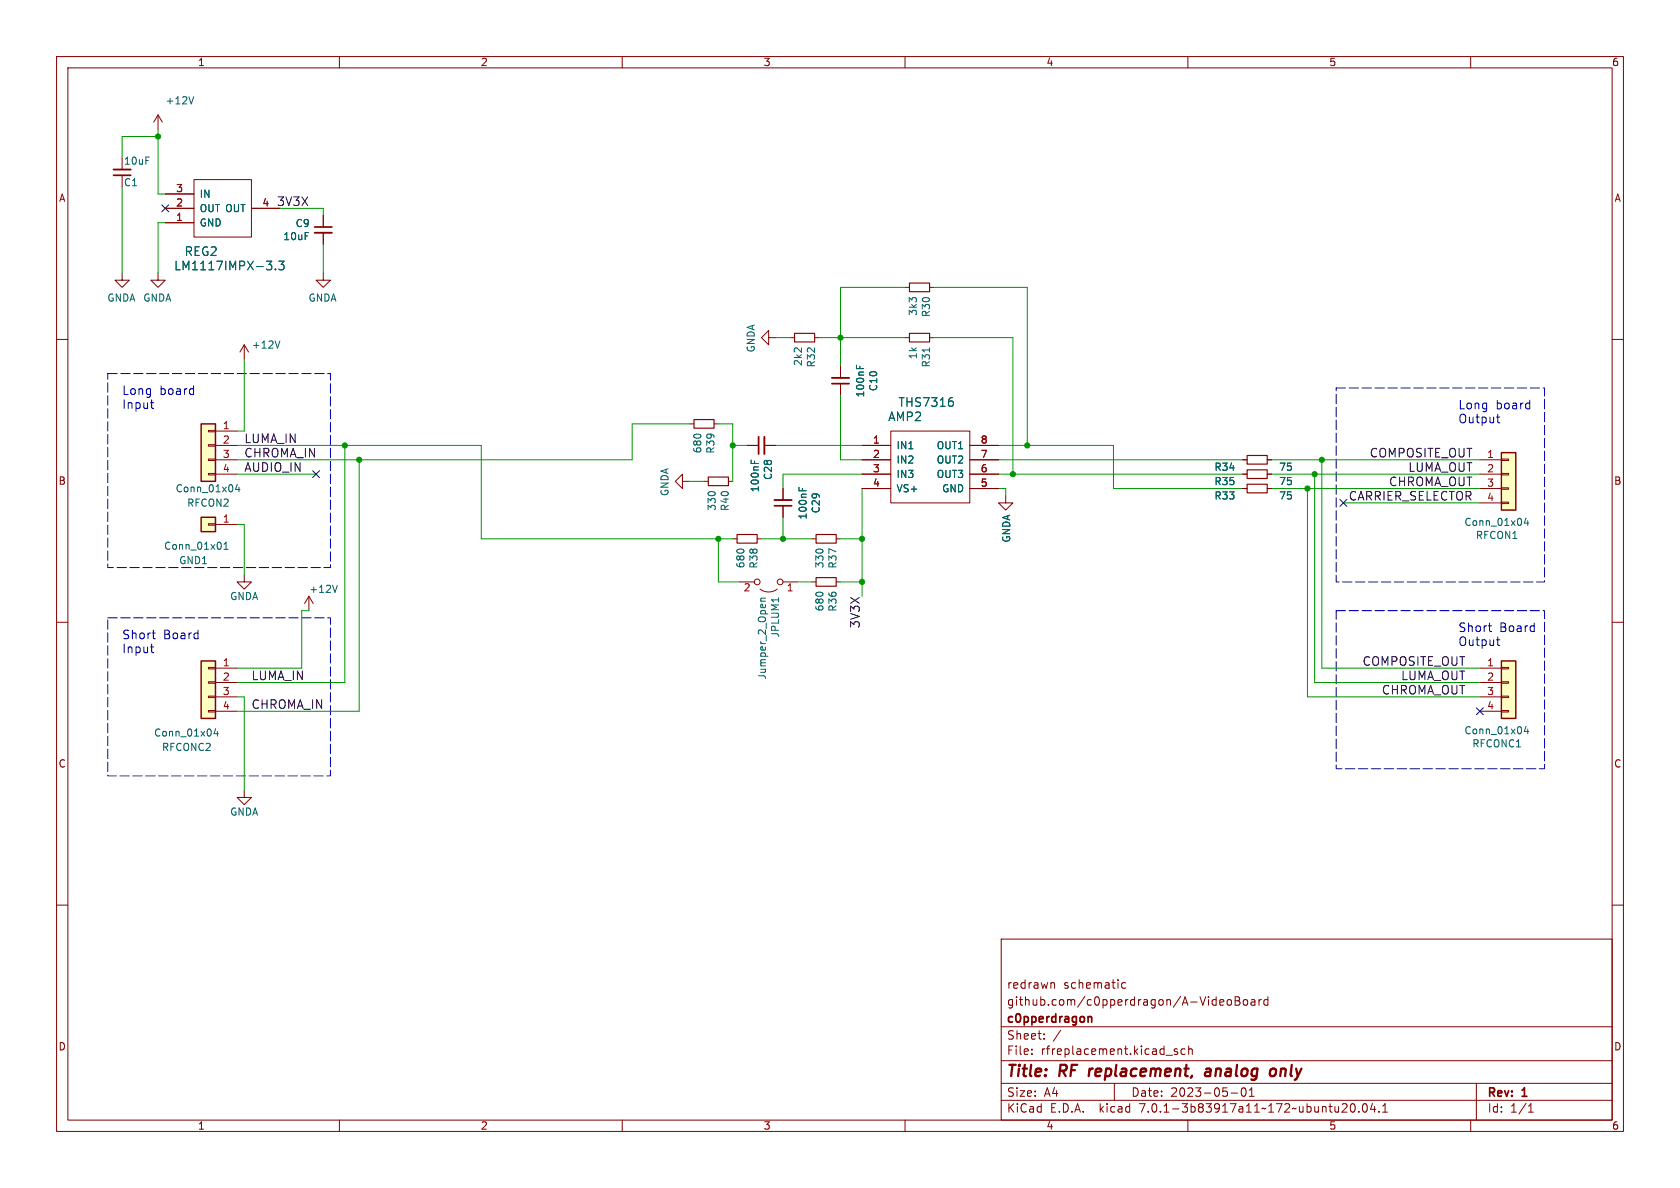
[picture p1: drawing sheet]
<svg xmlns="http://www.w3.org/2000/svg" width="297mm" height="210mm" viewBox="0 0 297 210" stroke-linecap="round" stroke-linejoin="round" font-family="sans-serif">
<g fill="none" stroke="#840000" stroke-width=".18">
<path d="M10 10h277v190h-277zM12 12h273v186h-273zM60 10v2M110 10v2M160 10v2M210 10v2M260 10v2M21.6 27.9v2.1M21.6 31v2M27.9 20.3l-.7 1.3M27.9 20.3v2.6M27.9 20.3l.8 1.3"/>
<path d="M29.2 39.4h5.1M29.2 36.8h5.1M29.2 34.3h5.1M34.3 31.8h10.1v10.1h-10.1zM44.4 36.8h5.1M57.1 38.1v2M10 60h2M21.6 48.3v1.2h-1.3l1.3 1.3 1.3-1.3h-1.3M27.9 48.3v1.2h-1.2l1.2 1.3 1.3-1.3h-1.3M57.1 48.3v1.2h-1.2l1.2 1.3 1.3-1.3h-1.3M57.1 41.1v2.1M135.9 59.7v-1.3l-1.3 1.3 1.3 1.3v-1.3h1.3"/>
<path d="M139.7 59.7h.8M144 59.7h.8M160 59.7h.8M160 50.8h.8M164.3 59.7h.8M164.3 50.8h.8M285 60h2M36.8 78.6h1.3v.3h-1.3zM36.8 76.1h1.3v.2h-1.3zM38.1 76.2h3.8M38.1 78.7h3.8M43.2 61l-.8 1.2"/>
<path d="M43.2 61v2.5M43.2 61l.7 1.2M121.9 74.9h.8M126.2 74.9h.8M132.1 78.7h2M135.1 78.7h2.1M148.6 64.8v2M148.6 67.8v2.1M152.4 78.7h5.1M157.5 76.2h13.9v12.7h-13.9zM171.4 78.7h5.1M36.8 83.7h1.3v.2h-1.3z"/>
<path d="M36.8 81.2h1.3v.2h-1.3zM36.8 92.6h1.3v.2h-1.3zM38.1 81.3h3.8M38.1 83.8h3.8M38.1 92.7h3.8M120.6 85.1v-1.3l-1.2 1.3 1.2 1.3v-1.3h1.3M124.5 85.1h.7M128.8 85.1h.7M129.5 95.3h.8M133.9 95.3h.7M138.4 86.4v2M138.4 89.4v2"/>
<path d="M143.5 95.3h.8M147.8 95.3h.8M152.4 81.3h5.1M152.4 83.8h5.1M152.4 86.4h5.1M171.4 81.3h5.1M171.4 83.8h5.1M171.4 86.4h5.1M177.8 87.6v1.3h1.3l-1.3 1.3-1.3-1.3h1.3M219.7 81.3h.8M219.7 83.8h.8M219.7 86.4h.8"/>
<path d="M224 81.3h.8M224 83.8h.8M224 86.4h.8M261.6 81.3h3.8M261.6 83.8h3.8M261.6 86.4h3.8M261.6 88.9h3.8M265.4 88.8h1.3v.2h-1.3zM265.4 86.2h1.3v.3h-1.3zM265.4 83.7h1.3v.2h-1.3zM265.4 81.2h1.3v.2h-1.3zM10 110h2"/>
<path d="M36.8 118h1.3v.2h-1.3zM38.1 118.1h3.8M43.2 101.6v1.3h1.2l-1.2 1.2-1.3-1.2h1.3M54.6 105.4l-.8 1.3M54.6 105.4v2.6M54.6 105.4l.8 1.3M130.8 102.9h2.5M134.4 104.1a2.54 2.54 0 0 0 3 0M138.4 102.9h2.6M143.5 102.9h.8M147.8 102.9h.8M261.6 118.1h3.8"/>
<path d="M265.4 118h1.3v.2h-1.3zM285 110h2M36.8 125.6h1.3v.3h-1.3zM36.8 123.1h1.3v.2h-1.3zM36.8 120.5h1.3v.3h-1.3zM38.1 120.7h3.8M38.1 123.2h3.8M38.1 125.7h3.8M43.2 139.7v1.3h1.2l-1.2 1.2-1.3-1.2h1.3M261.6 120.7h3.8M261.6 123.2h3.8M261.6 125.7h3.8"/>
<path d="M265.4 125.6h1.3v.3h-1.3zM265.4 123.1h1.3v.2h-1.3zM265.4 120.5h1.3v.3h-1.3zM10 160h2M285 160h2M177 166h108v32h-108zM186 173.7l.4 .1v.1v.8M199 173.8l-.4-.1-.3 .3v.4l.1 .2h.6M215.9 176.7l.4 .1 .1 .3-.8 .1M216.3 177.6l-.4 .1M217.1 176.8l.3-.1 .3 .3v.4l-.3 .3-.3-.1-.2-.2v-.4zM218.4 176.2h.5l.2 .1v.3l-.2 .3a.4 .4 0 0 1 .3 .4 .4 .4 0 0 1-.3 .4h-.5z"/>
<path d="M218.4 176.9h.5M219.9 176.8l.2-.1 .4 .1 .1 .6-.2 .2-.3 .1-.2-.1zM221.2 176.8h.6l.1 .9M221.9 177.1h-.5a.29 .29 0 0 0-.3 .3 .29 .29 0 0 0 .3 .3l.5-.1M222.6 176.7v1M223 176.7l-.3 .1-.1 .2M224.1 176.8l-.4-.1-.3 .3v.4l.2 .2h.5M224.1 176.2v1.5M60 198v2M110 198v2M160 198v2M177 194.5h108"/>
<path d="M177 191.5h108M177 187.5h108M177 181.5h108M182.4 186.3v.1M182.4 185.5v.1M184.6 183.6v.1M184.6 182.8v.1M197 191.5v3M206.1 186.5h1.2M208.1 185.5l-.3-.1-.2 .2v.2l.5 .2v.3h-.5M209.5 185.5l-.4-.1-.3 .3v.4l.1 .2h.6M210 198v2"/>
<path d="M210.1 185.5l.3-.1 .3 .1 .1 .9M210.1 184.9v1.5M217.6 193.2h1.2M219.6 192.4a1 1 0 0 0 .2 1.4 .81 .81 0 0 0 .6-.6 .81 .81 0 0 0-.3-.8M220.9 193.8h.8M220.9 192.7l.4-.4v1.5M237.2 196.6h.9M238.1 195.2v.5M238.9 195.2l.2-.1a.81 .81 0 0 1 .6 .6 .81 .81 0 0 1-.3 .8l-.2 .1a.81 .81 0 0 1-.6-.6 .81 .81 0 0 1 .3-.8zM240.2 196.5v.1M241.1 195.2l.1-.1a.81 .81 0 0 1 .6 .6 .81 .81 0 0 1-.3 .8l-.1 .1a.81 .81 0 0 1-.6-.6 .81 .81 0 0 1 .3-.8zM242.6 195l-.3 1.1h.9"/>
<path d="M243 195.6v1M243.8 196.5v.1M244.4 196.6h.9M244.4 195.5l.5-.4v1.5M260 198v2M261 191.5v6.5M270.2 196.6h.9M270.2 195.5l.4-.4v1.5"/>
<circle cx="133.9" cy="102.9" r=".51"/>
<circle cx="137.9" cy="102.9" r=".51"/>
</g>
<path d="M213.8 188.9l-.6 .1M213.8 189.5h-.5a.4 .4 0 0 0-.3 .3 .4 .4 0 0 0 .3 .4h.4M224.7 189.1a.52 .52 0 0 1 .5-.2 .52 .52 0 0 1 .4 .4l-.1 .6a.55 .55 0 0 1-.5 .3 .55 .55 0 0 1-.5-.3z" fill="none" stroke="#840000" stroke-width=".4"/>
<path d="M20.1 31h3M55.6 40.1h3.1M134.1 77.2v3.1M147.1 67.8h3M136.9 89.4h3.1M192.4 179.8h.5l.1 .9" fill="none" stroke="#840000" stroke-width=".3"/>
<g fill="#ffffc2" stroke="#ffffc2" stroke-width=".18">
<path d="M35.6 74.9h2.5v10.2h-2.5z"/>
<path d="M35.6 91.4h2.5v2.6h-2.5z"/>
<path d="M35.6 116.8h2.5v10.2h-2.5z"/>
<path d="M265.4 116.8h2.6v10.2h-2.6z"/>
<path d="M265.4 80h2.6v10.2h-2.6z"/>
</g>
<path d="M35.6 74.9h2.5v10.2h-2.5zM35.6 91.4h2.5v2.6h-2.5zM265.4 80h2.6v10.2h-2.6zM35.6 116.8h2.5v10.2h-2.5zM265.4 116.8h2.6v10.2h-2.6z" fill="none" stroke="#840000" stroke-width=".25"/>
<g fill="none" stroke="#006464" stroke-width=".18">
<path d="M34.2 17.1l-.4 1.3M47.1 46.2h.9l-.5 .6M47.9 46.8l.1 .2-.1 .6M48.7 47.5v.2M49.3 46.2h.9l-.5 .6 .4 .1v.6l-.2 .2h-.4l-.2-.2M49.5 60.3l-.4 1.2M151.4 64.6v.6M168.4 71l.1 .2-.1 .6M39.6 97.1h.7M39.6 96.2l.4-.4v1.3M41.9 85.6l-.3 .9h.8M42.2 86.1v.8"/>
<path d="M132.8 81.3v.6M141.3 86.1v.7M269.8 91.6l-.3 .9h.8M270.1 92v.9M59.6 103.5l-.4 1.2M134.5 106.3h.8M135.3 105.7l-.8 .1v.3l.1 .2M137.6 105.7v.7M38.1 128.8l-.3 .9h.8M38.4 129.3v.8M269.8 128.4l-.3 .9h.8M270.1 128.9v.8"/>
</g>
<path d="M140.5 58.9h3.5v1.6h-3.5zM160.8 50h3.5v1.6h-3.5zM160.8 58.9h3.5v1.6h-3.5zM122.7 74.2h3.5v1.5h-3.5zM125.2 84.3h3.6v1.6h-3.6zM130.3 94.5h3.6v1.5h-3.6zM144.3 94.5h3.5v1.5h-3.5zM220.5 83.1h3.5v1.5h-3.5zM220.5 80.5h3.5v1.5h-3.5zM220.5 85.6h3.5v1.5h-3.5zM144.3 102.1h3.5v1.5h-3.5z" fill="none" stroke="#840000" stroke-width=".2"/>
<path d="M20.1 30h3M55.6 41.1h3.1M135.1 77.2v3.1M147.1 66.8h3M136.9 88.4h3.1" fill="none" stroke="#840000" stroke-width=".33"/>
<path d="M26.6 71.2h.6M26.9 72.1l.3 .1M264.6 73.7h.5M264.8 74.7h.3M26.6 114.4h.6M26.9 111.9h.6M26.9 115.3l.3 .1M27.3 112.9h.2M263.1 110.6h.6M263.5 111.6h.2M264.6 113.1h.5M264.8 114l.3 .1" fill="none" stroke="#0000c2" stroke-width=".18"/>
<path d="M19 66h39.4v34.3h-39.4v-34.3M236.2 68.6h36.8v34.3h-36.8v-34.3M19 109.2h39.4v28h-39.4v-28M236.2 108h36.8v27.9h-36.8v-27.9" fill="none" stroke="#0000c2" stroke-width=".18" stroke-dasharray="1.7 .6"/>
<g fill="none" stroke="#009600" stroke-width=".18">
<path d="M21.6 33v15.3M27.9 24.1h-6.3v3.8M27.9 22.9v11.4h1.3M29.2 39.4h-1.3v8.9M49.5 36.8h7.6v1.3M57.1 43.2v5.1M137.2 59.7h2.5M144.8 59.7h15.2M160 50.8h-11.4v14M165.1 50.8h16.5v27.9M165.1 59.7h14v24.1M41.9 78.7h43.2v16.6h44.4"/>
<path d="M43.2 63.5v12.7h-1.3M61 78.7v42h-19.1M121.9 74.9h-10.1v6.4h-69.9M127 74.9h2.5v10.2M129.5 78.7h2.6M137.2 78.7h15.2M148.6 69.9v11.4h3.8M176.5 78.7h20.3v7.7h22.9M41.9 83.8h14M41.9 92.7h1.3v8.9M63.5 81.3v44.4h-21.6M121.9 85.1h2.6"/>
<path d="M127 95.3v7.6h3.8M134.6 95.3h8.9M138.4 91.4v3.9M148.6 95.3h3.8M152.4 83.8h-14v2.6M152.4 86.4v19M176.5 81.3h43.2M176.5 86.4h1.3v1.2M176.5 83.8h43.2M224.8 81.3h36.8M224.8 86.4h36.8M224.8 83.8h36.8"/>
<path d="M231.1 86.4v36.8h30.5M232.4 83.8v36.9h29.2M233.7 81.3v36.8h27.9M237.5 88.9h24.1M54.6 108h-1.3v10.1h-11.4M141 102.9h2.5M148.6 102.9h3.8M41.9 123.2h1.3v16.5"/>
</g>
<path d="M28.6 36.2l1.2 1.2M29.8 36.2l-1.2 1.2M55.3 83.2l1.2 1.2M56.5 83.2l-1.2 1.2M236.9 88.3l1.2 1.2M238.1 88.3l-1.2 1.2M261 125.1l1.2 1.2M262.2 125.1l-1.2 1.2" fill="none" stroke="#000084" stroke-width=".18"/>
<g fill="#009600" stroke="#009600" stroke-width=".18">
<circle cx="231.1" cy="86.4" r=".46"/>
<circle cx="233.7" cy="81.3" r=".46"/>
<circle cx="232.4" cy="83.8" r=".46"/>
<circle cx="181.6" cy="78.7" r=".46"/>
<circle cx="27.9" cy="24.1" r=".46"/>
<circle cx="61" cy="78.7" r=".46"/>
<circle cx="152.4" cy="95.3" r=".46"/>
<circle cx="152.4" cy="102.9" r=".46"/>
<circle cx="179.1" cy="83.8" r=".46"/>
<circle cx="148.6" cy="59.7" r=".46"/>
<circle cx="129.5" cy="78.7" r=".46"/>
<circle cx="63.5" cy="81.3" r=".46"/>
<circle cx="138.4" cy="95.3" r=".46"/>
<circle cx="127" cy="95.3" r=".46"/>
</g>
<g font-size="2.8" fill="#840000">
<text x="178" y="190.8">Title:</text>
<text x="187.4" y="190.8">RF replacement,</text>
<text x="214.4" y="190.8">analog</text>
<text x="226.5" y="190.8">only</text>
</g>
<g font-size="2.1" fill="#0f0f0f">
<text x="48.9" y="36.5">3V3X</text>
<text x="43.2" y="78.4">LUMA_IN</text>
<text x="43.2" y="83.5">AUDIO_IN</text>
<text x="43.2" y="81">CHROMA_IN</text>
<text x="242.1" y="81">COMPOSITE_OUT</text>
<text x="248.9" y="83.5">LUMA_OUT</text>
<text x="238.4" y="88.6">CARRIER_SELECTOR</text>
<text x="245.5" y="86">CHROMA_OUT</text>
<text x="152.1" y="111.1" transform="rotate(-90 152.1 111.1)">3V3X</text>
<text x="240.8" y="117.8">COMPOSITE_OUT</text>
<text x="44.4" y="125.4">CHROMA_IN</text>
<text x="44.4" y="120.3">LUMA_IN</text>
<text x="244.2" y="122.9">CHROMA_OUT</text>
<text x="247.6" y="120.3">LUMA_OUT</text>
</g>
<g font-size="2.1" fill="#006464">
<text x="30.7" y="47.9">LM1117IMPX-3.3</text>
<text x="32.6" y="45.4">REG2</text>
<text x="157" y="74.6">AMP2</text>
<text x="158.8" y="72.1">THS7316</text>
</g>
<g font-size="2.1" fill="#0000c2">
<text x="21.6" y="69.9">Long</text>
<text x="28.2" y="69.9">board</text>
<text x="21.6" y="72.4">Input</text>
<text x="257.8" y="72.5">Long</text>
<text x="257.8" y="74.9">Output</text>
<text x="264.4" y="72.5">board</text>
<text x="21.6" y="113.1">Short</text>
<text x="28.9" y="113.1">Board</text>
<text x="257.8" y="111.8">Short</text>
<text x="265.1" y="111.8">Board</text>
<text x="21.6" y="115.6">Input</text>
<text x="257.8" y="114.3">Output</text>
</g>
<g font-size="2.1" fill="#840000">
<text x="178" y="177.9">github.com/c0pperdragon/A-VideoBoard</text>
<text x="178" y="174.9">redrawn</text>
<text x="188" y="174.9">schematic</text>
<text x="178" y="183.9">Sheet:</text>
<text x="178" y="181.1">c0pperdragon</text>
<text x="186.2" y="183.9">/</text>
<text x="178" y="186.6">File:</text>
<text x="184" y="186.6">rfreplacement.kicad_sch</text>
<text x="178" y="196.8">KiCad</text>
<text x="178" y="194">Size:</text>
<text x="184.6" y="194">A4</text>
<text x="185.7" y="196.8">E.D.A.</text>
<text x="194.4" y="196.8">kicad</text>
<text x="200" y="194">Date:</text>
<text x="201.5" y="196.8">7.0.1-3b83917a11~172~ubuntu20.04.1</text>
<text x="206.9" y="194">2023-05-01</text>
<text x="263" y="194.2">Rev:</text>
<text x="263" y="196.8">Id:</text>
<text x="267" y="196.8">1/1</text>
<text x="269.2" y="194.2">1</text>
</g>
<g font-size="1.8" fill="#840000">
<text x="35" y="11.8">1</text>
<text x="85" y="11.8">2</text>
<text x="135" y="11.8">3</text>
<text x="185" y="11.8">4</text>
<text x="235" y="11.8">5</text>
<text x="285" y="11.8">6</text>
<text x="10.4" y="35.8">A</text>
<text x="285.4" y="35.8">A</text>
<text x="10.3" y="85.8">B</text>
<text x="285.3" y="85.8">B</text>
<text x="10.3" y="135.8">C</text>
<text x="285.3" y="135.8">C</text>
<text x="10.3" y="185.8">D</text>
<text x="285.3" y="185.8">D</text>
<text x="35" y="199.8">1</text>
<text x="85" y="199.8">2</text>
<text x="135" y="199.8">3</text>
<text x="185" y="199.8">4</text>
<text x="235" y="199.8">5</text>
<text x="285" y="199.8">6</text>
</g>
<g font-size="1.8" fill="#006464">
<text x="29.2" y="18.6">+12V</text>
<text x="21.9" y="29.3">10uF</text>
<text x="21.9" y="33.1">C1</text>
<text x="35.3" y="35.1">IN</text>
<text x="35.3" y="40.2">GND</text>
<text x="35.3" y="37.7">OUT OUT</text>
<text x="52.2" y="40.3">C9</text>
<text x="50" y="42.6">10uF</text>
<text x="18.9" y="53.5">GNDA</text>
<text x="25.3" y="53.5">GNDA</text>
<text x="54.5" y="53.5">GNDA</text>
<text x="162.2" y="55.9" transform="rotate(-90 162.2 55.9)">3k3</text>
<text x="164.6" y="56.1" transform="rotate(-90 164.6 56.1)">R30</text>
<text x="44.5" y="61.8">+12V</text>
<text x="133.6" y="62.4" transform="rotate(-90 133.6 62.4)">GNDA</text>
<text x="141.9" y="64.8" transform="rotate(-90 141.9 64.8)">2k2</text>
<text x="144.2" y="65" transform="rotate(-90 144.2 65)">R32</text>
<text x="162.2" y="63.6" transform="rotate(-90 162.2 63.6)">1k</text>
<text x="164.6" y="65" transform="rotate(-90 164.6 65)">R31</text>
<text x="152.9" y="70.3" transform="rotate(-90 152.9 70.3)">100nF</text>
<text x="155.2" y="69.2" transform="rotate(-90 155.2 69.2)">C10</text>
<text x="124.1" y="80.2" transform="rotate(-90 124.1 80.2)">680</text>
<text x="126.5" y="80.3" transform="rotate(-90 126.5 80.3)">R39</text>
<text x="158.5" y="79.6">IN1</text>
<text x="158.5" y="82.1">IN2</text>
<text x="165.5" y="82.1">OUT2</text>
<text x="165.5" y="79.6">OUT1</text>
<text x="214.6" y="83.4">R34</text>
<text x="226.1" y="83.4">75</text>
<text x="31" y="87.2">Conn_01x04</text>
<text x="33" y="89.7">RFCON2</text>
<text x="118.4" y="87.8" transform="rotate(-90 118.4 87.8)">GNDA</text>
<text x="134.3" y="87.1" transform="rotate(-90 134.3 87.1)">100nF</text>
<text x="136.6" y="84.9" transform="rotate(-90 136.6 84.9)">C28</text>
<text x="158.5" y="84.6">IN3</text>
<text x="158.5" y="87.2">VS+</text>
<text x="165.5" y="84.6">OUT3</text>
<text x="166.4" y="87.2">GND</text>
<text x="214.6" y="85.9">R35</text>
<text x="214.6" y="88.5">R33</text>
<text x="226.1" y="85.9">75</text>
<text x="226.1" y="88.5">75</text>
<text x="126.7" y="90.4" transform="rotate(-90 126.7 90.4)">330</text>
<text x="129" y="90.4" transform="rotate(-90 129 90.4)">R40</text>
<text x="142.8" y="91.9" transform="rotate(-90 142.8 91.9)">100nF</text>
<text x="145.1" y="90.8" transform="rotate(-90 145.1 90.8)">C29</text>
<text x="178.8" y="96" transform="rotate(-90 178.8 96)">GNDA</text>
<text x="258.8" y="93.1">Conn_01x04</text>
<text x="260.9" y="95.4">RFCON1</text>
<text x="29" y="97.3">Conn_01x01</text>
<text x="31.6" y="99.9">GND1</text>
<text x="131.8" y="100.5" transform="rotate(-90 131.8 100.5)">680</text>
<text x="134.1" y="100.6" transform="rotate(-90 134.1 100.6)">R38</text>
<text x="145.7" y="100.5" transform="rotate(-90 145.7 100.5)">330</text>
<text x="148" y="100.6" transform="rotate(-90 148 100.6)">R37</text>
<text x="40.6" y="106.2">GNDA</text>
<text x="54.6" y="105">+12V</text>
<text x="137.9" y="112.8" transform="rotate(-90 137.9 112.8)">JPLUM1</text>
<text x="145.7" y="108.1" transform="rotate(-90 145.7 108.1)">680</text>
<text x="148" y="108.2" transform="rotate(-90 148 108.2)">R36</text>
<text x="135.6" y="120.2" transform="rotate(-90 135.6 120.2)">Jumper_2_Open</text>
<text x="27.2" y="130.4">Conn_01x04</text>
<text x="258.8" y="130">Conn_01x04</text>
<text x="28.6" y="132.9">RFCONC2</text>
<text x="260.2" y="132.3">RFCONC1</text>
<text x="40.6" y="144.3">GNDA</text>
</g>
<g font-size="1.8" fill="#a90000">
<text x="31.1" y="34">3</text>
<text x="31.1" y="39.1">1</text>
<text x="31.1" y="36.6">2</text>
<text x="46.3" y="36.6">4</text>
<text x="39.3" y="75.9">1</text>
<text x="39.3" y="78.5">2</text>
<text x="39.3" y="81">3</text>
<text x="39.3" y="83.6">4</text>
<text x="154.3" y="78.5">1</text>
<text x="154.3" y="81">2</text>
<text x="154.3" y="83.6">3</text>
<text x="173.3" y="83.6">6</text>
<text x="173.3" y="81">7</text>
<text x="173.3" y="78.5">8</text>
<text x="262.9" y="81">1</text>
<text x="262.9" y="83.6">2</text>
<text x="154.3" y="86.1">4</text>
<text x="173.3" y="86.1">5</text>
<text x="262.9" y="86.1">3</text>
<text x="262.9" y="88.6">4</text>
<text x="39.3" y="92.5">1</text>
<text x="131.4" y="104.8">2</text>
<text x="139" y="104.8">1</text>
<text x="39.3" y="117.9">1</text>
<text x="262.9" y="117.9">1</text>
<text x="39.3" y="120.4">2</text>
<text x="39.3" y="122.9">3</text>
<text x="39.3" y="125.5">4</text>
<text x="262.9" y="120.4">2</text>
<text x="262.9" y="122.9">3</text>
<text x="262.9" y="125.5">4</text>
</g>
</svg>
